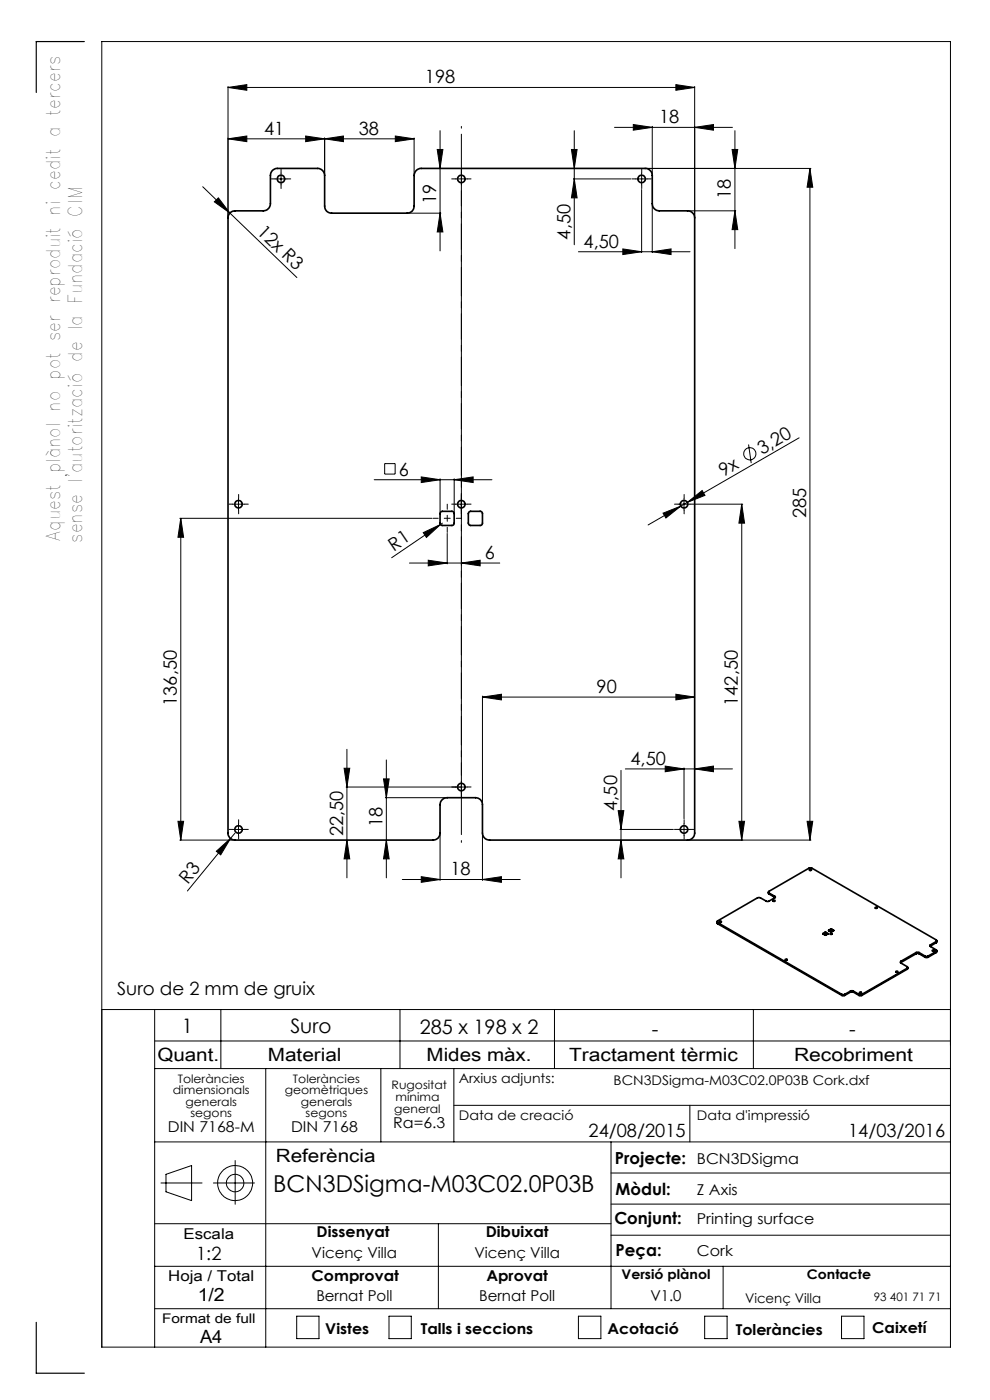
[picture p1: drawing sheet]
<svg xmlns="http://www.w3.org/2000/svg" width="210mm" height="297mm" viewBox="0 0 210 297" stroke-linecap="round" stroke-linejoin="round" font-family="sans-serif">
<g fill="none" stroke="#000" stroke-width=".21">
<path d="M48.4 18.6l4-.6v1.2zM48.4 18.3v27.7M48.4 18.6h99M143.4 18l4 .6-4 .6zM147.4 18.3v27.7M43 39.6l20 19.3M48.4 29.5l4-.6v1.2zM48.4 29.5h39.4M58.3 38h2.6M59.6 36.7v2.5M64.8 28.9l4.1 .6-4.1 .6zM68.9 29.5l3.9-.6v1.2z"/>
<path d="M68.9 29.3v7.7M83.9 28.9l3.9 .6-3.9 .6zM87.8 29.3v7.7M92.7 31.7h1.2l-.6 4zM93.3 27.7v25.5M121.2 31.7h1.2l-.6 4zM121.6 38h12.2M121.8 27.7v24.2M121.8 38l.6 4h-1.2zM130.4 27h25M134.3 26.4l4.1 .6-4.1 .6zM134.9 38h2.4"/>
<path d="M136.1 36.7v2.5M137.1 35.7h34.9M138.4 26.8v10.2M147.4 27l3.9-.6v1.2zM155.3 31.7h1.2l-.6 4zM155.9 27.7v25M171.8 35.7l.6 4h-1.2zM171.8 35.7v142.5M46.3 42l2.5 3.2-3.3-2.4zM86.5 45.2h7M93.3 45.2l.6 4h-1.2zM122.7 53.4h23.7"/>
<path d="M132.1 52.8l4 .6-4 .6zM136.1 40.2v13.4M138.4 53.4l3.9-.6v1.2zM138.4 43.4v10.2M146 44.7h10.1M155.9 44.7l.6 4h-1.2zM81.6 98.4h2.2v2.2h-2.2zM158.8 94.3l.5 3.9M169.5 92.9l-23.7 13.7M38.1 110h53.6M38.3 110v68.2M38.3 110l.6 4h-1.2z"/>
<path d="M49.4 107h2.5M50.6 105.7v2.5M79.4 101.8h25M86.9 119.4h19.1M89.4 101.2l3.9 .6-3.9 .6zM89.8 113l3.7-1.7-3 2.7zM90.8 118.8l4.1 .6-4.1 .6zM93.3 101.6v7.2M93.5 111.3l-10.4 7M93.8 111l-.3 .3M94.9 113.2v6.4M96.3 101.8l4.1-.6v1.2z"/>
<path d="M96.3 101.6v7.2M96.6 107h2.5M97.9 105.7v2.5M97.9 119.4l3.9-.6v1.2zM140.7 108.9l3.7-1.5-3.1 2.5zM143.9 107h2.5M145.1 105.7v2.5M145.8 106.6l3.1-2.5 .6 1zM145.8 106.6l-8.3 4.8M147.4 107h10.2M157.3 107l.6 4h-1.2zM157.3 107v71.2"/>
<path d="M73.6 159v27.2M102.3 147.9l4.1-.6v1.2zM102.3 147.7v22.8M102.3 147.9h45.1M143.4 147.3l4 .6-4 .6zM37.7 174.2h1.2l-.6 4zM38.1 178.2h11.5M48.9 177.9l-9.1 11.1M49.4 176h2.5M49.8 176.7l-.9 1.2M50.6 174.7v2.5M73 163h1.2l-.6 4z"/>
<path d="M73.4 167h25.7M73.6 178.2l.6 4h-1.2zM81.4 165.2h1.2l-.6 4zM81.7 169.2h13M82 161.2v25M82 178.2l.6 4h-1.2zM93.3 176.9v9.9M97.9 165.7v2.5M102.3 176.9v9.9M131.1 172h1.2l-.6 4zM131.5 176h11.3M131.7 178.2l.6 4h-1.2z"/>
<path d="M131.7 163.4v22.8M132.6 163.1h22.8M141.1 162.5l4 .6-4 .6zM143.9 176h2.5M145.1 162.9v10.8M145.1 174.7v2.5M146 178.2h26M147.4 163.1l3.9-.6v1.2zM156.7 174.2h1.2l-.6 4zM171.2 174.2h1.2l-.6 4zM45.9 180.6l3-2.7-2.1 3.5zM85.3 186.6h25"/>
<path d="M89.4 186l3.9 .6-3.9 .6zM102.3 186.6l4.1-.6v1.2zM21.6 214.2h180M32.8 214.2v71.6M46.8 214.2v12.5M84.8 214.2v12.5M117.6 214.2v12.5M159.8 214.2v12.5M32.8 220.8h168.8M32.8 226.7h168.8M56.4 226.7v59.1M80.8 226.7v15.5"/>
<path d="M96.3 226.7v15.5M96.3 234.5h105.3M146.3 234.5v7.7M32.8 259.6h96.8M32.8 242.2h168.8M34.1 251h8.8M35.2 249.1l5.4-1.8v7.4l-5.4-1.9zM45.3 251h8.7M49.9 246.2v9.3M93 259.6v18M129.6 242.2v35.4M129.6 255.4h72"/>
<path d="M129.6 248.8h72M32.8 277.6h168.8M32.8 268.6h168.8M62.9 279.2h4.8v4.8h-4.8zM82.5 279.2h4.7v4.8h-4.7zM122.7 279.2h4.8v4.8h-4.8zM129.6 262h72M149.5 279.2h4.7v4.8h-4.7zM153.4 268.6v9M178.5 279.2h4.8v4.8h-4.8zM21.6 285.8h180v-277h-180v277"/>
<circle cx="159.1" cy="96.3" r="1.29"/>
<circle cx="49.9" cy="251" r="3.7"/>
<circle cx="49.9" cy="251" r="1.86"/>
</g>
<g fill="none" stroke="#000" stroke-width=".21" stroke-dasharray="15.2 1.3 1.3 1.3">
<path d="M58.4 38h-.8M59.6 39.2v.8M59.6 36.7v-.8M60.9 38h.8M96.6 38h-.8M97.9 38h-1.3M97.9 38v1.2M97.9 38h1.2M97.9 38v-1.3M97.9 36.7v-.8M99.1 38h.8M134.9 38h-.8"/>
<path d="M136.1 39.2v.8M136.1 36.7v-.8M137.4 38h.8M49.4 107h-.8M50.6 108.2v.8M50.6 105.7v-.8M51.9 107h.8M96.6 107h-.8M97.9 108.2v.8M97.9 105.7v-.8M99.1 107h.8M143.9 107h-.8"/>
<path d="M145.1 108.2v.8M145.1 105.7v-.8M146.4 107h.8M49.4 176h-.8M50.6 177.2v.8M50.6 174.7v-.8M51.9 176h.8M96.6 167h-.8M97.9 168.2v.8M99.1 167h.8M143.9 176h-.8M145.1 177.2v.8"/>
<path d="M145.1 174.7v-.8M146.4 176h.8"/>
</g>
<path d="M97.9 164.5v-124" fill="none" stroke="#000" stroke-width=".21" stroke-dasharray="15.2 1.3 1.3 1.3" stroke-dashoffset="2.8"/>
<path d="M97.9 178.7v-151.9" fill="none" stroke="#000" stroke-width=".21" stroke-dasharray="15.2 1.3 1.3 1.3" stroke-dashoffset="-1.6"/>
<path d="M94.9 113v-6M97.9 110h-6" fill="none" stroke="#000" stroke-width=".21" stroke-dasharray="15.2 1.3 1.3 1.3" stroke-dashoffset="14.1"/>
<path d="M17.9 8.8h-10.2v10.8M7.7 280.5v10.8h10.2" fill="none" stroke="#000" stroke-width=".25"/>
<g fill="#000">
<path d="M46.3 42l2.5 3.2-3.3-2.4zM89.8 113l3.7-1.7-3 2.7zM45.9 180.6l3-2.7-2.1 3.5z"/>
<path d="M48.4 18.6l4-.6v1.2zM143.4 18l4 .6-4 .6z"/>
<path d="M68.9 29.5l3.9-.6v1.2zM83.9 28.9l3.9 .6-3.9 .6z"/>
<path d="M64.8 28.9l4.1 .6-4.1 .6zM48.4 29.5l4-.6v1.2z"/>
<path d="M147.4 27l3.9-.6v1.2zM134.3 26.4l4.1 .6-4.1 .6zM138.4 53.4l3.9-.6v1.2zM132.1 52.8l4 .6-4 .6z"/>
<path d="M171.8 35.7l.6 4h-1.2zM171.2 174.2h1.2l-.6 4zM155.3 31.7h1.2l-.6 4zM155.9 44.7l.6 4h-1.2zM121.2 31.7h1.2l-.6 4zM121.8 38l.6 4h-1.2z"/>
<path d="M93.3 45.2l.6 4h-1.2zM92.7 31.7h1.2l-.6 4z"/>
<path d="M140.7 108.9l.6 1 3.1-2.5zM145.8 106.6l3.7-1.5-.6-1z"/>
<path d="M102.3 147.9l4.1-.6v1.2zM143.4 147.3l4 .6-4 .6zM141.1 162.5l4 .6-4 .6zM147.4 163.1l3.9-.6v1.2z"/>
<path d="M81.4 165.2h1.2l-.6 4zM82 178.2l.6 4h-1.2zM38.3 110l.6 4h-1.2zM37.7 174.2h1.2l-.6 4z"/>
<path d="M156.7 174.2h1.2l-.6 4zM157.3 107l.6 4h-1.2zM131.7 178.2l.6 4h-1.2zM131.1 172h1.2l-.6 4zM73.6 178.2l.6 4h-1.2zM73 163h1.2l-.6 4z"/>
<path d="M89.4 186l3.9 .6-3.9 .6zM102.3 186.6l4.1-.6v1.2zM89.4 101.2l3.9 .6-3.9 .6zM96.3 101.8l4.1-.6v1.2zM90.8 118.8l4.1 .6-4.1 .6zM97.9 119.4l3.9-.6v1.2z"/>
</g>
<g fill="none" stroke="#000" stroke-width=".35">
<path d="M48.8 45.2l.5-.4 .5-.1h6a1.57 1.57 0 0 0 1.6-1.5v-6a1.45 1.45 0 0 1 1.4-1.5h8.5a1.51 1.51 0 0 1 1.6 1.5v6.5a1.45 1.45 0 0 0 1.4 1.5h16.1a1.45 1.45 0 0 0 1.4-1.5v-6.5a1.51 1.51 0 0 1 1.6-1.5h47.4a1.51 1.51 0 0 1 1.6 1.5v6a1.51 1.51 0 0 0 1.4 1.5h6a1.51 1.51 0 0 1 1.6 1.5v130.5a1.51 1.51 0 0 1-1.6 1.5h-41.9a1.51 1.51 0 0 1-1.6-1.5v-6a1.45 1.45 0 0 0-1.4-1.5h-6a1.51 1.51 0 0 0-1.6 1.5v6a1.45 1.45 0 0 1-1.4 1.5h-42.1a1.45 1.45 0 0 1-1.4-1.5v-130.8zM93.5 108.6l.3-.1h2.2l.3 .2v2.4l-.2 .3-2.3 .1-.3-.2-.2-.2v-2.2zM99.5 108.6l.3-.1h2.3l.2 .4v2.4l-.3 .2h-2.2l-.3-.2-.2-.3v-2zM152.1 195.5l.1 .5M152.2 195.7l26.4 15.3M152.2 195.7v.3M152.2 196l26.4 15.2M152.6 195.5l.3-.1 .1 .2-.3 .1zM152.7 195.7h.2M163 189.3l.1 .3M163.1 189.4v-.3l8.5-4.9 .5-.1 26.5 15.3v.3M163.1 189.4l1.2 .7"/>
<path d="M163.1 189.4v.2M163.1 189.6l1.2 .8M164 191a.2 .2 0 0 1 .3-.1 .2 .2 0 0 1 .1 .3h-.2zM164.1 191.2h.2M164.3 190.1l.2 .1-.1 .2-1.4 .8h-.3l-1.4-.7h-.6l-8.5 4.9-.1 .2 .1 .1M164.3 190.4h.1M164.3 190.1v.3M171.7 184.4l.5 .1-.5 .1zM171.8 184.6h.2M174.6 198.2l.4 .2 .6-.2M174.6 198v.2M175 197.8h.2"/>
<path d="M175 198h.2M175 197.8l-.4 .2M175 197.8v.2M175 198l-.3 .2M175.2 197.8l.4 .2M175.2 197.8v.2M175.2 198l.3 .2M175.6 198v.2M175.8 197.3v.1M175.8 197.4l.4 .3 .6-.3M176.1 198l.2-.1 .2 .3h-.3zM176.2 197.1h.2"/>
<path d="M176.2 198.2h.2M176.2 197.3h.2M176.2 197.1l-.4 .2M176.2 197.1v.2M176.2 197.3l-.3 .2M176.4 197.1l.4 .2M176.4 197.1v.2M176.4 197.3l.3 .2M176.8 197.3v.1M185.7 192.7h.2M198.6 199.7l-1.2 .7M198.6 199.7v.3"/>
<path d="M198.6 200l-1.2 .7M198.7 199.6l-.1 .4M166.6 203.5a.2 .2 0 0 1 .2-.1 .2 .2 0 0 1 .1 .3 .2 .2 0 0 1-.2 .1 .2 .2 0 0 1-.1-.3zM166.7 203.7h.2M178.6 211h.6M178.6 211.2h.6M178.6 211v.2M179.2 211v.2M180.4 210.3h.6M180.4 210.5h.6M180.4 210.3l-1.2 .7M180.4 210.3v.2"/>
<path d="M180.4 210.5l-1.2 .7M181 210.3l1.2 .7M181 210.3v.2M181 210.5l1.2 .7M182.2 211h.6M182.2 211.2h.6M182.2 211v.2M182.4 210.7h.2M182.8 211v.2M190 206.1l.3-.1 .2 .2-.4 .1zM190.1 206.3h.3M191.1 203.9l-.1 .3 1.5 1-.1 .2"/>
<path d="M191.1 204.2l-.1 .1M191.1 203.9v.3M192.4 205.4l-9.6 5.6M192.4 205.4v.2M192.4 205.6l-9.6 5.6M192.5 205.2l-.1 .4M194.3 202.1h.6M194.3 202.3h.6M194.3 202.1l-3.2 1.8M194.3 202.1v.2M194.3 202.3l-3.2 1.9M194.9 202.1l1.4 .7"/>
<path d="M194.9 202.1v.2M194.9 202.3l1.4 .8M196.3 202.8h.5M196.3 203.1h.5M196.3 202.8v.3M196.8 202.8v.3M197.4 200.4l-.1 .3 1.3 .8v.4M197.4 200.4v.3M197.4 200.7h-.1M197.8 201.6l.2-.1 .2 .2-.3 .1zM197.9 201.8h.2M198.6 201.9l-1.8 .9"/>
<path d="M198.6 201.9v.2M198.6 202.1l-1.8 1M198.7 201.7l-.1 .4"/>
<circle cx="59.6" cy="38" r=".8"/>
<circle cx="97.8" cy="37.9" r=".79"/>
<circle cx="136.1" cy="38" r=".81"/>
<circle cx="50.6" cy="107" r=".8"/>
<circle cx="97.8" cy="107" r=".79"/>
<circle cx="145.1" cy="107" r=".81"/>
<circle cx="50.6" cy="176" r=".8"/>
<circle cx="97.8" cy="167" r=".79"/>
<circle cx="145.1" cy="176" r=".81"/>
<circle cx="185.9" cy="192.6" r=".18"/>
<circle cx="182.5" cy="210.6" r=".18"/>
</g>
<text font-size="4.9" x="58" y="253">BCN3DSigma-M03C02.0P03B</text>
<g font-size="4.2">
<text x="38.6" y="219">1</text>
<text x="61.6" y="219.2">Suro</text>
<text x="89" y="219.4">285 x 198 x 2</text>
<text x="138.3" y="219.7">-</text>
<text x="180.1" y="219.7">-</text>
</g>
<g font-size="4">
<text x="12.7" y="114.7" transform="rotate(-90 12.7 114.7)">Aquest plànol no pot ser reproduit ni cedit a tercers</text>
<text x="17.5" y="115.1" transform="rotate(-90 17.5 115.1)">sense l'autorització de la Fundació CIM</text>
</g>
<g font-size="3.9">
<text x="90.1" y="17.7">198</text>
<text x="56" y="28.6">41</text>
<text x="76.1" y="28.6">38</text>
<text x="139.8" y="26.1">18</text>
<text x="92.5" y="43.3" transform="rotate(-90 92.5 43.3)">19</text>
<text x="155.1" y="42.2" transform="rotate(-90 155.1 42.2)">18</text>
<text x="54.3" y="49.4" transform="rotate(44 54.3 49.4)">12x R3</text>
<text x="121" y="50.8" transform="rotate(-90 121 50.8)">4,50</text>
<text x="123.8" y="52.5">4,50</text>
<text x="84.6" y="100.9">6</text>
<text x="153.4" y="101.2" transform="rotate(-30 153.4 101.2)">9x</text>
<text x="161.7" y="96.5" transform="rotate(-30 161.7 96.5)">3,20</text>
<text x="171" y="109.9" transform="rotate(-90 171 109.9)">285</text>
<text x="83.5" y="117" transform="rotate(-34 83.5 117)">R1</text>
<text x="102.8" y="118.6">6</text>
<text x="37.5" y="149.7" transform="rotate(-90 37.5 149.7)">136,50</text>
<text x="126.5" y="147">90</text>
<text x="156.5" y="149.7" transform="rotate(-90 156.5 149.7)">142,50</text>
<text x="133.7" y="162.2">4,50</text>
<text x="130.9" y="172" transform="rotate(-90 130.9 172)">4,50</text>
<text x="72.8" y="177.4" transform="rotate(-90 72.8 177.4)">22,50</text>
<text x="81.1" y="175.5" transform="rotate(-90 81.1 175.5)">18</text>
<text x="95.6" y="185.7">18</text>
<text x="39.8" y="187.6" transform="rotate(-51 39.8 187.6)">R3</text>
<text x="24.8" y="211.1">Suro de 2 mm de gruix</text>
<text x="33.4" y="225">Quant.</text>
<text x="56.8" y="225">Material</text>
<text x="90.5" y="225">Mides màx.</text>
<text x="120.7" y="225">Tractament tèrmic</text>
<text x="168.4" y="225">Recobriment</text>
<text x="124.8" y="241.3">24/08/2015</text>
<text x="179.9" y="241.3">14/03/2016</text>
<text x="58.5" y="246.5">Referència</text>
<text x="41.6" y="267.2">1:2</text>
<text x="41.9" y="276.1">1/2</text>
<text x="42.4" y="284.9">A4</text>
</g>
<g font-size="3.5">
<text x="130.5" y="246.8">Projecte:</text>
<text x="130.6" y="253.4">Mòdul:</text>
<text x="130.3" y="259.8">Conjunt:</text>
<text x="130.6" y="266.4">Peça:</text>
</g>
<g font-size="3.2">
<text x="83.4" y="239.3">Ra=6.3</text>
<text x="35.6" y="240.1">DIN 7168-M</text>
<text x="61.7" y="240.1">DIN 7168</text>
<text x="147.8" y="246.8">BCN3DSigma</text>
<text x="147.8" y="253.4">Z Axis</text>
<text x="38.9" y="262.9">Escala</text>
<text x="67.2" y="262.5">Dissenyat</text>
<text x="103" y="262.5">Dibuixat</text>
<text x="147.8" y="259.8">Printing surface</text>
<text x="66.1" y="266.8">Vicenç Villa</text>
<text x="100.6" y="266.8">Vicenç Villa</text>
<text x="147.8" y="266.4">Cork</text>
<text x="35.7" y="271.7">Hoja / Total</text>
<text x="66.1" y="271.7">Comprovat</text>
<text x="103.2" y="271.7">Aprovat</text>
<text x="67.1" y="276.1">Bernat Poll</text>
<text x="101.6" y="276.1">Bernat Poll</text>
<text x="138" y="276.1">V1.0</text>
<text x="69" y="283.1">Vistes</text>
<text x="89.3" y="283.1">Talls i seccions</text>
<text x="128.8" y="283.1">Acotació</text>
<text x="156.1" y="283.2">Toleràncies</text>
<text x="185" y="282.8">Caixetí</text>
</g>
<g font-size="2.8">
<text x="97.3" y="229.6">Arxius adjunts:</text>
<text x="130.2" y="230.2">BCN3DSigma-M03C02.0P03B Cork.dxf</text>
<text x="97.3" y="237.7">Data de creació</text>
<text x="147.8" y="237.7">Data d'impressió</text>
<text x="131.8" y="271.4">Versió plànol</text>
<text x="171.2" y="271.4">Contacte</text>
<text x="34.4" y="280.7">Format de full</text>
<text x="158" y="276.3">Vicenç Villa</text>
</g>
<g font-size="2.5">
<text x="36.7" y="232.1">dimensionals</text>
<text x="37.7" y="229.6">Toleràncies</text>
<text x="60.4" y="232.1">geomètriques</text>
<text x="62.1" y="229.6">Toleràncies</text>
<text x="83.1" y="231">Rugositat</text>
<text x="83.9" y="233.5">mínima</text>
<text x="39.4" y="234.6">generals</text>
<text x="40.4" y="237.1">segons</text>
<text x="63.8" y="234.6">generals</text>
<text x="64.8" y="237.1">segons</text>
<text x="83.6" y="236.2">general</text>
<text x="185.4" y="276.1">93 401 71 71</text>
</g>
</svg>
